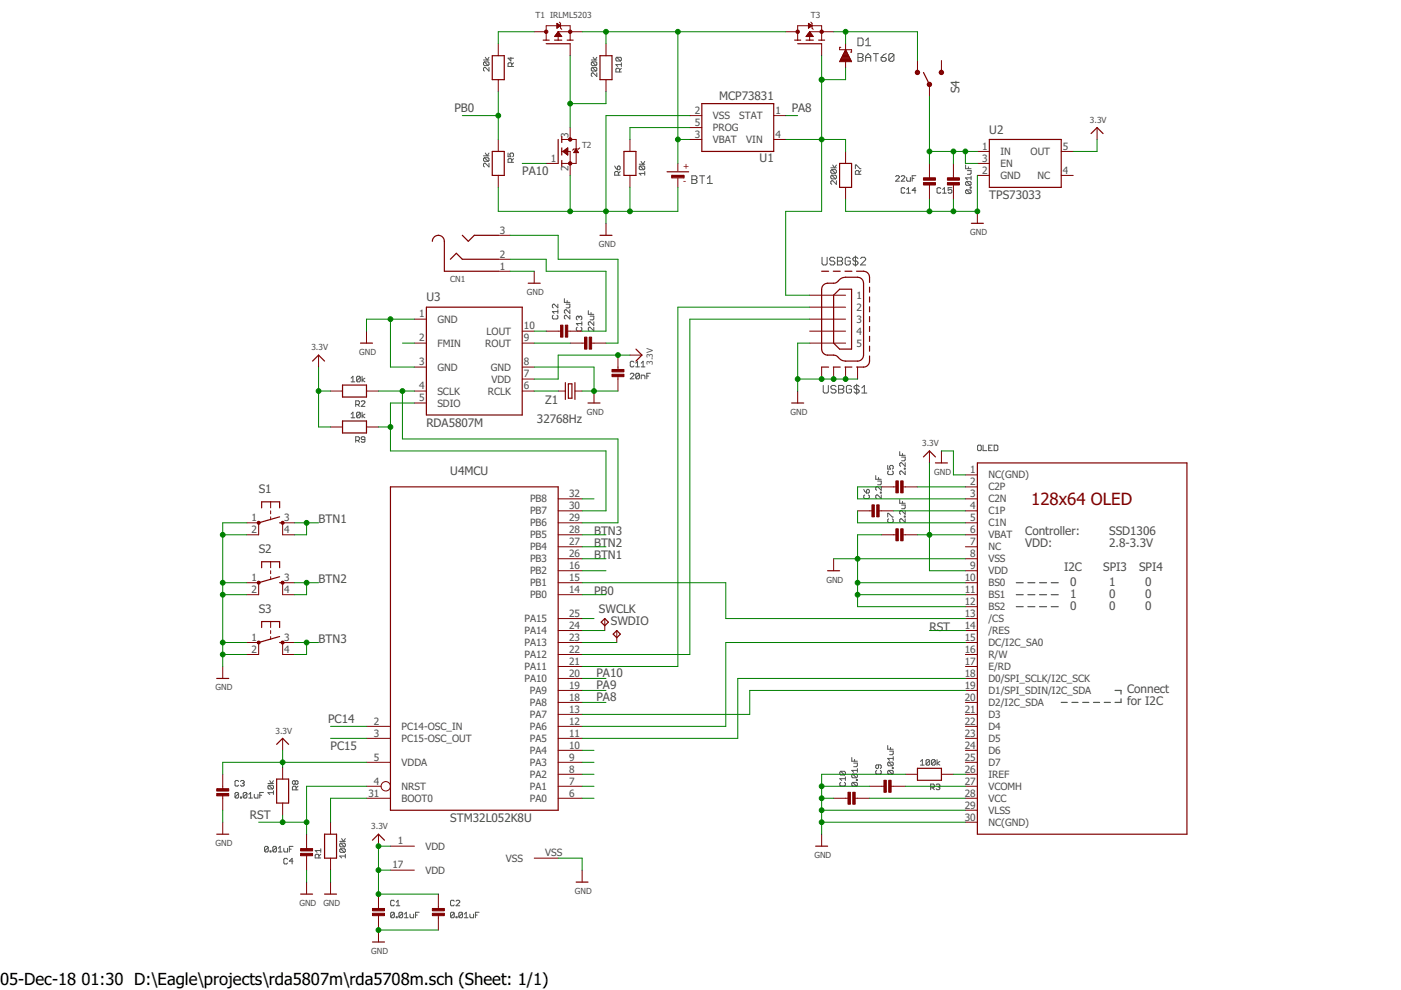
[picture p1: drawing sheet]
<svg xmlns="http://www.w3.org/2000/svg" width="297mm" height="210mm" viewBox="0 0 297 210" stroke-linecap="round" stroke-linejoin="round" font-family="sans-serif">
<g fill="none" stroke="#505050" stroke-width=".25">
<path d="M215.5 123.5h1.4M215.5 126.1h1.4M215.5 128.6h1.4M217.9 123.5h1.5M217.9 126.1h1.5M217.9 128.6h1.5M220.4 123.5h1.5M220.4 126.1h1.5M220.4 128.6h1.5M222.9 123.5h1.5M222.9 126.1h1.5M222.9 128.6h1.5"/>
<path d="M225 148.9h1.3M227.3 148.9h1.3M229.6 148.9h1.2M231.8 148.9h1.3M234.1 148.9h1.3M236.4 146.4h1.3v.8M237.7 148.2v.7h-1.3"/>
</g>
<g fill="none" stroke="#505050" stroke-width=".21">
<path d="M102.5 12.7h1.2M102.7 13.1h.8l.2 .2v.4l-.2 .2M102.7 13.1l-.2 .2v.4l.2 .2h.8M102.7 13.1l.8 .8M102.9 12.1l.4 .6 .4-.6M103.7 14.3v.8l-.8-.8-.4 .2v.4l.2 .2M108.3 12.1v.8l-.6-.6h1.2M108.5 14.1v-.6l-.2-.2h-.4l-.2 .2v.6h1.2M108.9 13.3l-.4 .4M125.4 12.7h1.1M125.6 14.3h.7l.2 .2v.4l-.2 .2M125.6 13.1l-.2 .2v.4l.2 .2h.7"/>
<path d="M125.6 13.1h.7l.2 .2v.4l-.2 .2M125.6 14.3l-.2 .2v.4l.2 .2h.7M125.6 14.3l.7 .8M125.6 13.1l.7 .8M125.8 12.1l.4 .6 .3-.6M126.5 15.5v.7l-.7-.7-.4 .1v.4l.2 .2M130.8 12.1l-.2 .2v.4l.2 .2h.8M130.8 12.1h.8l.1 .2v.4l-.1 .2M130.8 12.1l.8 .8M131.4 15.3v-.6l-.3-.2h-.3l-.2 .2v.6h1.1M131.7 14.5l-.3 .4M131.7 13.7h-1.1l.4 .4"/>
<path d="M131.7 13.3v.8M181.9 8.1h.8l.3 .2v1.1l-.3 .3h-.8zM181.9 11.4h.8l.3 .2v.3l-.3 .3 .3 .2v.3l-.3 .3h-.8zM181.9 12.2h.8M183.5 12.2h1.1M183.5 13v-1.1l.6-.5 .5 .5v1.1M183.5 9.7h1.1M183.5 8.6l.6-.5v1.6M185.2 11.4h1M185.7 11.4v1.6M186.8 12.2h.8l.3 .2v.3l-.3 .3h-.5l-.3-.3zM187.9 11.4l-.6 .2-.5 .6"/>
<path d="M189.5 11.6l-.2-.2h-.6l-.3 .2v1.1M189.5 11.6v1.1l-.2 .3h-.6l-.3-.3M189.5 11.6l-1.1 1.1M102.5 33h1.2M102.7 33.4h.8l.2 .2v.4l-.2 .2M102.7 33.4l-.2 .2v.4l.2 .2h.8M102.7 33.4l.8 .8M102.9 32.4l.4 .6 .4-.6M103.7 34.6v.8l-.8-.8-.4 .2v.4l.2 .2M107.7 32.4v.8h.6l-.2-.3 .2-.5h.4l.2 .3v.3l-.2 .2M108.5 34.4v-.6l-.2-.2h-.4l-.2 .2v.6h1.2M108.9 33.6l-.4 .4"/>
<path d="M130.3 35.2l.6 .8M130.9 35.4l.4-.2 .2 .2v.4l-.2 .2h-.4zM131.1 37.1v-.5l-.2-.2h-.4l-.2 .2v.5h1.2M131.5 36.4l-.4 .4M135.5 34.8h1.2M135.7 35.2h.8l.2 .2v.4l-.2 .2M135.7 35.2l-.2 .2v.4l.2 .2h.8M135.7 35.2l.8 .8M135.9 34.2l.4 .6 .4-.6M136.7 36.8h-1.2l.4 .3M136.7 36.4v.7M146.7 37.3h.8l.3 .2v.3l-.3 .3 .3 .3v.2l-.3 .3h-.8z"/>
<path d="M146.7 38.1h.8M148.3 37.3h1.1M148.9 37.3v1.6M150 38.9h1M150 37.8l.5-.5v1.6M176.1 35.6h1.2M176.4 36h.7l.2 .2v.4l-.2 .1M176.4 37.1h.7l.2 .2v.4l-.2 .2M176.4 36l-.3 .2v.4l.3 .1h.7M176.4 37.1l-.3 .2v.4l.3 .2h.7M176.4 37.1l.7 .8M176.4 36l.7 .7"/>
<path d="M176.6 35l.3 .6 .4-.6M177.3 38.3v.8l-.7-.8-.5 .2v.4l.3 .2M181.4 35.8v-.8h.2l.7 .8h.2M182.1 37v-.6l-.2-.2h-.3l-.2 .2v.6h1.1M182.5 36.2l-.4 .4M189.9 37.4l.2-.1h.4l.2 .1v.2l-.8 .8h.8M191.1 37.4l.2-.1h.3l.2 .1v.2l-.7 .8h.7M191.8 40l-.2-.2h-.3l-.2 .2v.8l.2 .2h.3l.2-.2M192.2 37.6v.6l.2 .2h.6v-.8M193.4 37.8h.4M194.2 37.3h-.8v1.1M199.5 40l-.2-.2h-.4l-.2 .2v.8l.2 .2h.4l.2-.2"/>
<path d="M201.8 39.8h-.8v.6l.4-.2 .4 .2v.4l-.2 .2h-.4l-.2-.2M204.7 35v.8h1.2M204.9 38.5l-.2 .2v.4l.2 .2h.8M204.9 38.5h.8l.2 .2v.4l-.2 .2M204.9 38.5l.8 .8M205.1 36.2h.8v.5l-.2 .3h-.6M205.3 35.4v.4M205.7 39.7h.2v.2h-.2zM205.9 37.3v.8M205.9 37.7h-1.2l.4 .4M174.3 54.5v1.4l.2 .3h.6l.3-.3v-1.4M177 54.8l-.3-.3h-.5l-.3 .3v.3l.3 .3h.5l.3 .2v.3l-.3 .3h-.5l-.3-.3"/>
<path d="M177.5 54.5h.9l.2 .3v.3l-.2 .3 .2 .2v.3l-.2 .3h-.9zM177.5 55.4h.9M180.3 54.8l-.3-.3h-.5l-.3 .3v1.1l.3 .3h.5l.3-.3v-.5h-.6M181.4 54.3v2.1M181.9 54.8l-.3-.3h-.5l-.3 .3v.3l.3 .3h.5l.3 .2v.3l-.3 .3h-.5l-.3-.3M182.5 54.8l.2-.3h.6l.2 .3v.3l-1 1.1h1M192.2 41h.8M192.2 40.2l.4-.4v1.2M194.2 40.4h-.8l.6-.6v1.2M199.9 41h.7M199.9 40.2l.3-.4v1.2M204.9 40.3l-.2 .1v.5l.2 .1h.8"/>
<path d="M204.9 40.3h.8l.2 .1v.5l-.2 .1M204.9 40.3l.8 .7M76.4 80v.8l-.2 .2h-.4l-.2-.2M76.4 80l-.2-.2h-.4l-.2 .2v.8M76.4 80l-.8 .8M76.8 79.8v1.2M117.3 66.8l-.2 .2v.4l.2 .2h.8l.2-.2v-.4l-.2-.2M118.3 64.5v.8l-.8-.8-.4 .2v.4l.2 .2M118.3 65.7v.7M118.3 66.1h-1.2l.4 .3M119.7 63.3v.8h1.1M120 64.5h.8v.6l-.2 .2h-.6"/>
<path d="M120.2 63.7v.4M120.8 65.7v.7l-.8-.7-.3 .2v.4l.1 .1M120.8 66.8v.8l-.8-.8-.3 .2v.4l.1 .2M122.4 69.4l-.2 .2v.4l.2 .2h.8l.2-.2v-.4l-.2-.2M122.8 67.2l-.2-.2-.4 .2v.4l.2 .2M122.8 67.2l.2-.2 .4 .2v.4l-.2 .2M122.8 67.2v.2M123.4 68.2v.8M123.4 68.6h-1.2l.4 .4M124.7 65.9v.8h1.2M125.1 67h.8v.6l-.2 .2h-.6M125.3 66.3v.4"/>
<path d="M125.9 68.2v.8l-.8-.8-.4 .2v.4l.2 .2M125.9 69.4v.8l-.8-.8-.4 .2v.4l.2 .2M133.6 79.4l.2-.3h.4l.2 .3v.1l-.8 .8h.8M134.4 76.8l-.2-.2h-.4l-.2 .2v.8l.2 .2h.4l.2-.2M134.8 77.8h.8M134.8 77l.4-.4v1.2M135.6 79.4v.7l-.2 .2h-.4l-.2-.2M135.6 79.4l-.2-.3h-.4l-.2 .3v.7M135.6 79.4l-.8 .7M136 77.8h.7M136 77l.4-.4v1.2M137.1 79.7h.4"/>
<path d="M137.9 79.1h-.8v1.2M74.4 80.2l.4-.4v1.2M74.4 87.8l.4-.4v1.2M74.4 81h.8M74.4 88.6h.8M75.4 85.8h.6l.2-.2v-.4l-.2-.2h-.6v1.2M75.4 93.4h.6l.2-.2v-.4l-.2-.2h-.6v1.2M75.8 85.8l.4 .4M75.8 93.4l.4 .4M76.4 87.6l-.2-.2h-.4l-.2 .2v.8M76.4 87.6v.8l-.2 .2h-.4l-.2-.2M76.4 87.6l-.8 .8"/>
<path d="M76.6 85.2l.2-.2h.4l.2 .2v.2l-.8 .8h.8M76.8 87.4v1.2M77.4 93.2h-.6l-.2-.2 .2-.4h.4l.2 .2v.8l-.2 .2h-.4l-.2-.2M77.4 80.2l-.6 .4 .6 .4M77.4 87.8l-.6 .4 .6 .4M136 80.3v-.8h.5l.2 .2v.6M174.5 81.7v1.4l.3 .2h.5l.3-.2v-1.4M177.2 82l-.2-.3h-.6l-.2 .3v.3l.2 .2h.6l.2 .3v.3l-.2 .2h-.6l-.2-.2M177.8 81.7h.8l.3 .3v.3l-.3 .2 .3 .3v.3l-.3 .2h-.8zM177.8 82.5h.8M180.5 82l-.2-.3h-.6l-.2 .3v1.1l.2 .2h.6l.2-.2v-.6h-.5M181.6 81.4v2.2"/>
<path d="M182.2 82l-.3-.3h-.5l-.3 .3v.3l.3 .2h.5l.3 .3v.3l-.3 .2h-.5l-.3-.2M182.7 83.3h1.1M182.7 82.3l.6-.6v1.6M188.2 98.7v.8h.6l-.2-.4 .2-.4h.4l.2 .2v.4l-.2 .2M188.4 99.9l-.2 .2v.3l.2 .2h.8l.2-.2v-.3l-.2-.2M190.8 95.8v.7h1.1M191.2 96.9h.7v.6l-.2 .2h-.5M191.3 96.2v.3M191.7 99.3h.2v.2h-.2zM191.9 99.9v.7l-.7-.7-.4 .2v.3l.1 .2M191.9 98.1v.8l-.7-.8-.4 .2v.4l.1 .2M207.3 94.6l.2-.2h.4l.1 .2v.8l-.1 .1h-.4l-.2-.1z"/>
<path d="M208.4 94.4v1.1h.8M209.6 95h.4M210.4 94.4h-.8v1.1h.8M210.8 94.4h.5l.3 .2v.8l-.3 .1h-.5zM183.1 103.8l.6 .7M183.3 104.9l-.2 .2v.4l.2 .2h.8l.2-.2v-.4l-.2-.2M183.7 103.9l.4-.1 .2 .1v.5l-.2 .1h-.4zM185.7 100.8v.8h1.1M186.1 102h.7v.6l-.2 .2h-.5M186.3 101.2v.4M186.6 104.4h.2v.1h-.2zM186.8 104.9v.8l-.7-.8-.4 .2v.4l.2 .2"/>
<path d="M186.8 103.2v.7l-.7-.7-.4 .2v.4l.2 .1M188.2 109.6v-.8h.2l.8 .8h.2M188.4 110l-.2 .2v.4l.2 .2h.8l.2-.2v-.4l-.2-.2M190.8 105.9v.8h1.1M191.2 107.1h.7v.6l-.2 .2h-.5M191.3 106.3v.4M191.7 109.4h.2v.2h-.2zM191.9 108.3v.7l-.7-.7-.4 .2v.3l.1 .2M191.9 110v.8l-.7-.8-.4 .2v.4l.1 .2M188.2 158.1v.8h1.2M188.6 159.3h.8v.5l-.2 .2h-.6M188.8 158.5v.4"/>
<path d="M50.6 165.7l-.2-.2h-.4l-.2 .2v.8l.2 .2h.4l.2-.2M50.6 168.2l-.2-.2h-.4l-.2 .2v.8M50.6 168.2v.8l-.2 .2h-.4l-.2-.2M50.6 168.2l-.8 .8M51 169h.2v.2h-.2zM51 165.7l.2-.2h.4l.2 .2-.2 .4M51.4 166.1h.2M51.6 166.1l.2 .2-.2 .4h-.4l-.2-.2M52.3 168.2l-.1-.2h-.4l-.2 .2v.8M52.3 168.2v.8l-.1 .2h-.4l-.2-.2M52.3 168.2l-.7 .8M52.7 169.2h.8"/>
<path d="M52.7 168.4l.4-.4v1.2M53.9 168.4v.6l.2 .2h.6v-.8M55.1 168.6h.4M55.9 168h-.8v1.2M56.8 166.1h1.2M56.9 179.7l-.2-.2h-.4l-.2 .2v.7M56.9 179.7v.7l-.2 .2h-.4l-.2-.2M56.9 179.7l-.8 .7M57 166.5l.8 .8M57 166.5h.8l.2 .2v.4l-.2 .2M57 166.5l-.2 .2v.4l.2 .2h.8M57.2 165.5l.4 .6 .4-.6"/>
<path d="M58 168.1h-1.2l.4 .3M58 167.7v.7M58.6 179.7l-.2-.2h-.4l-.2 .2v.7M58.6 179.7v.7l-.2 .2h-.4l-.2-.2M58.6 179.7l-.8 .7M59 179.9l.4-.4v1.1M60.2 179.9v.5l.2 .2h.6v-.7M62.1 179.5h-.8v1.1M62.6 165.7l-.2-.2-.4 .2v.4l.2 .2 .4-.2M62.6 165.7l.2-.2 .4 .2v.4l-.2 .2-.4-.2M62.6 165.7v.4M62.8 167.5v-.6l-.2-.2h-.4l-.2 .2v.6h1.2"/>
<path d="M63.2 166.7l-.4 .4M68 180v.7M72 178.4h1.2M72.2 178.8h.8l.2 .2v.4l-.2 .2M72.2 180h.8l.2 .1v.4l-.2 .2M72.2 180l-.2 .1v.4l.2 .2h.8M72.2 178.8l-.2 .2v.4l.2 .2h.8M72.2 180l.8 .7M72.2 178.8l.8 .8M72.4 177.8l.4 .6 .4-.6M178.3 165.9l-.2 .2v.4l.2 .2h.7l.2-.2v-.4l-.2-.2M178.3 163.5l-.2 .2v.4l.2 .2h.7"/>
<path d="M178.3 163.5h.7l.2 .2v.4l-.2 .2M178.3 163.5l.7 .8M179.2 164.7v.8M179.2 165.1h-1.1l.4 .4M180.6 160.6v.8h1.2M180.8 164.1h.8l.2 .2v.4l-.2 .2M180.8 165.9l-.2 .2v.4l.2 .2h.8M180.8 164.1l-.2 .2v.4l.2 .2h.8M180.8 165.9h.8l.2 .2v.4l-.2 .2M180.8 165.9l.8 .8M180.8 164.1l.8 .8M181 161.8h.8v.6l-.2 .2h-.6"/>
<path d="M181.2 161v.4M181.6 165.3h.2v.2h-.2zM181.8 163.3h-1.2l.4 .4M181.8 163v.7M185.9 163.3l-.2 .2v.4l.2 .2h.7l.2-.2v-.4l-.2-.2M186.3 162.2v.6l-.2 .2-.4-.2v-.4l.2-.2h.7l.2 .2v.4l-.2 .2M188.4 163.3l-.2 .2v.4l.2 .2h.8M188.4 161.6l-.2 .2v.4l.2 .2h.8M188.4 163.3h.8l.2 .2v.4l-.2 .2M188.4 161.6h.8l.2 .2v.4l-.2 .2M188.4 163.3l.8 .8M188.4 161.6l.8 .8"/>
<path d="M189.2 162.8h.2v.2h-.2zM189.4 160.4v.8M189.4 160.8h-1.2l.4 .4M195.2 161.4l.4-.3v1.1M195.2 162.2h.7M197.1 161.2v.8l-.2 .2h-.4l-.2-.2M197.1 161.2l-.2-.1h-.4l-.2 .1v.8M197.1 161.2l-.8 .8M197.3 167h.6l.2-.2v-.3l-.2-.3h-.6v1.2M197.7 167l.4 .4M198.3 161.2v.8l-.2 .2h-.4l-.2-.2M198.3 161.2l-.2-.1h-.4l-.2 .1v.8"/>
<path d="M198.3 161.2l-.8 .8M198.5 166.5l.2-.3h.4l.2 .3-.2 .3M198.7 161.1v1.1M198.9 166.8h.2M199.1 166.8l.2 .2-.2 .4h-.4l-.2-.2M199.3 161.4l-.6 .4 .6 .4M57.3 180.4h.1v.2h-.1zM59 180.6h.8M61 182.2l-.2-.2h-.4l-.2 .2v.8l.2 .2h.4l.2-.2M61.3 180h.4M62.1 182.6h-.8l.6-.6v1.2M67.6 181.9v-.6l-.2-.2h-.4l-.2 .2v.6h1.2"/>
<path d="M68 181.1l-.4 .4M68 180.3h-1.2l.4 .4M73.2 181.5h-1.2l.4 .4M73.2 181.1v.8M83.6 191.1l-.2-.2h-.4l-.2 .2v.8l.2 .1h.4l.2-.1M83.6 193.6l-.2-.2h-.4l-.2 .2v.8M83.6 193.6v.8l-.2 .2h-.4l-.2-.2M83.6 193.6l-.8 .8M84 194.4h.2v.2h-.2zM84 192h.8M84 191.3l.4-.4v1.1M85.4 193.6l-.2-.2h-.4l-.2 .2v.8"/>
<path d="M85.4 193.6v.8l-.2 .2h-.4l-.2-.2M85.4 193.6l-.8 .8M85.7 194.6h.8M85.7 193.8l.4-.4v1.2M86.9 193.8v.6l.2 .2h.6v-.8M88.1 194h.4M88.9 193.4h-.8v1.2M96.3 193.6l-.2-.2h-.4l-.2 .2v.8M96.3 193.6v.8l-.2 .2h-.4l-.2-.2M96.3 191.1l-.2-.2h-.4l-.2 .2v.8l.2 .1h.4l.2-.1M96.3 193.6l-.8 .8M96.7 194.4h.2v.2h-.2z"/>
<path d="M96.7 191.1l.2-.2h.4l.2 .2v.2l-.8 .7h.8M98.1 193.6l-.2-.2h-.4l-.2 .2v.8M98.1 193.6v.8l-.2 .2h-.4l-.2-.2M98.1 193.6l-.8 .8M98.4 194.6h.8M98.4 193.8l.4-.4v1.2M99.6 193.8v.6l.2 .2h.6v-.8M100.8 194h.4M101.6 193.4h-.8v1.2"/>
</g>
<g fill="none" stroke="#800000" stroke-width=".21">
<path d="M105.6 9.3v2.5M105.6 16.9v2.5M113.3 6.7h2.5M115.8 8.5v-3h5.1v3M117.6 7.6h1.4M117.7 7.5h1.2M117.8 7.4h1.1M117.9 7.3h.8M118 7.2h.7M118.1 6h.1M118.1 5.8h.2M118.1 5.7h.3"/>
<path d="M118.1 5.6h.5M118.1 5.4h.6M118.1 5.2h.4M118.1 5.1h.2M118.1 5h.1M118.1 7h.5M118.1 5l.8 .5-.8 .5zM118.2 6.9h.3M118.3 6.8h.1M118.3 6.7h5.1M118.3 6.7l.8 1h-1.5zM118.3 6.7v1.8"/>
<path d="M118.6 4.7l.3 .3v1l.2 .2M120.9 9.3v2.5M128.5 9.3v2.5M128.5 16.9v2.5M166.6 6.7h2.5M169.1 8.5v-3h5.1v3M171 7.6h1.4M171.1 7.5h1.2M171.2 7.4h1M171.2 7.3h.9M171.3 7.2h.7M171.4 5l.8 .5-.8 .5z"/>
<path d="M171.4 6h.1M171.4 5.8h.2M171.4 5.7h.4M171.4 5.6h.6M171.4 5.4h.6M171.4 5.2h.4M171.4 5.1h.3M171.4 5h.1M171.4 7h.5M171.5 6.9h.3M171.6 6.8h.1M171.7 6.7v1.8"/>
<path d="M171.7 6.7h5M171.7 6.7l.7 1h-1.5zM171.9 4.7l.3 .3v1l.2 .2M174.2 9.3v2.5M178.1 13h2.4M178.1 12.8h2.3M178.2 12.7h2.2M178.2 12.6h2.1M178.3 10h-.3v.5h2.6v.5h-.3M178.3 12.5h2M178.4 12.4h1.8M178.4 12.2h1.7"/>
<path d="M178.5 12.1h1.6M178.6 12h1.4M178.6 11.9h1.4M178.7 11.7h1.2M178.7 11.6h1.1M178.8 11.5h1M178.9 11.4h.8M178.9 11.3h.7M179 11.2h.6M179 11h.5M179.1 10.9h.4M179.2 10.8h.2"/>
<path d="M179.2 10.7h.1M179.3 9.3v1.2M179.3 13.1v1.3M179.3 10.5l1.3 2.6h-2.6zM194.5 12.8v2.6M197.1 17.9v2.5M199.6 12.8v2.6M105.6 29.6v2.5M105.6 37.2v2.5M115.8 34.6h2.5M119.1 32.1h1.8v5.1M119.1 29.6h3.1v5h-3.1"/>
<path d="M119.4 32.1l1-.8v1.6zM119.5 32h.9M119.5 32.3h.9M119.7 31.9h.7M119.7 32.4h.7M119.8 31.8h.6M119.8 32.5h.6M120 31.6h.4M120 32.6h.4M120.1 31.5h.3M120.2 32.7h.2M120.3 31.4h.1"/>
<path d="M120.3 32.9h.1M120.9 27.1v2.5M121.7 32.3h.9M121.8 32.1h.7M121.9 32h.5M122 31.9h.3M122 31.8h.3M122.1 31.6h.1M122.2 31.6l.5 .8h-1.1zM122.9 31.3l-.2 .3h-1.1l-.2 .3M133.6 29.6v2.5M133.6 37.2v2.5"/>
<path d="M143.7 34.6v1.7M143.7 37.8v1.9M146.3 29.6h2.5M146.3 24.5h2.5M146.3 27.1h2.5M164 29.6h2.6M164 24.5h2.6M179.3 32.1v2.5M179.3 39.7v2.6M197.1 34.6v3.4M197.1 39v3.3M202.1 34.6v3.4"/>
<path d="M202.1 39v3.3M207.2 32.1h2.6M207.2 37.2h2.6M207.2 34.6h2.6M225 32.1h2.5M225 37.2h2.5M232.6 27.1v2.5M105.6 57.5h2.6M105.6 55h2.6M105.6 49.9h2.6M113.3 57.5v2.5M128.5 47.3v2.6"/>
<path d="M207.2 44.8v2.5M67.5 75.3v2.5M77.7 70.2v2.5M87.9 72.7h2.5M87.9 77.8h2.5M87.9 67.7h2.5M110.7 72.7h2.6M110.7 77.8h2.6M110.7 70.2h2.6M115.8 70.2h3.3M120.1 70.2h3.3M120.9 72.7h3.3"/>
<path d="M125.2 72.7h3.3M131 75.3v3.3M131 79.6v3.3M133.6 75.3h2.5M171.7 72.7h7.6M171.7 67.7h7.6M171.7 70.2h7.6M171.7 62.6h7.6M171.7 65.1h7.6M174.2 77.8v2.6M176.7 77.8v2.6M179.3 77.8v2.6"/>
<path d="M181.8 77.8v2.6M70.1 82.9h2.5M70.1 90.5h2.5M77.7 82.9h2.5M77.7 90.5h2.5M87.9 82.9h2.5M87.9 85.4h2.5M110.7 82.9h2.6M110.7 80.4h2.6M118.3 82.9h1.6M121.9 82.9h1.5M125.9 82.9v2.5"/>
<path d="M169.1 82.9v2.5M197.1 95.6v2.5M199.6 95.6v2.5M52.3 110.8h2.5v2.6h-2.5M57.4 106.4v1.3M57.4 108.3v.6M57.4 109.6v.6M57.4 119.1v1.3M62.5 110.8h-2.6v2.6h2.6M118.3 118.5h5.1M118.3 115.9h5.1M118.3 113.4h5.1"/>
<path d="M118.3 110.8h5.1M118.3 108.3h5.1M118.3 105.8h5.1M176.7 118.5v2.5M181.8 108.3h3.3M186.1 108.3h3.3M186.9 113.4h3.3M186.9 103.2h3.3M191.2 113.4h3.3M191.2 103.2h3.3M204.7 118.5h2.5M204.7 115.9h2.5"/>
<path d="M204.7 113.4h2.5M204.7 110.8h2.5M204.7 108.3h2.5M204.7 105.8h2.5M204.7 100.7h2.5M204.7 103.2h2.5M52.3 136.2h2.5v2.6h-2.5M52.3 123.5h2.5v2.6h-2.5M57.4 121v.6M57.4 122.3v.6M57.4 131.8v1.3M57.4 133.7v.6"/>
<path d="M57.4 135v.6M62.5 136.2h-2.6v2.6h2.6M62.5 123.5h-2.6v2.6h2.6M118.3 136.2h5.1M118.3 133.7h5.1M118.3 126.1h5.1M118.3 131.1h5.1M118.3 123.5h5.1M118.3 121h5.1M118.3 138.8h5.1M128.2 131.1v2.6M130.8 133.7v2.5"/>
<path d="M204.7 136.2h2.5M204.7 133.7h2.5M204.7 126.1h2.5M204.7 131.1h2.5M204.7 123.5h2.5M204.7 121h2.5M204.7 138.8h2.5M204.7 128.6h2.5M47.2 141.3v2.5M59.9 156.5v2.6M77.7 156.5h5.1M77.7 154h5.1"/>
<path d="M118.3 159.1h5.1M118.3 156.5h5.1M118.3 154h5.1M118.3 151.5h5.1M118.3 146.4h5.1M118.3 143.8h5.1M118.3 148.9h5.1M118.3 141.3h5.1M204.7 159.1h2.5M204.7 156.5h2.5M204.7 154h2.5M204.7 151.5h2.5"/>
<path d="M204.7 146.4h2.5M204.7 143.8h2.5M204.7 148.9h2.5M204.7 141.3h2.5M47.2 164.2v3.3M47.2 168.5v3.3M47.2 174.3v2.6M59.9 162.6v2.6M59.9 170.3v2.5M65 176.9v3.3M70.1 174.3v2.6M77.7 169.2h5.1"/>
<path d="M77.7 166.7h3.1M77.7 161.6h5.1M80.2 176.9v2.5M82.8 179.4h5.1M118.3 169.2h5.1M118.3 166.7h5.1M118.3 164.2h5.1M118.3 161.6h5.1M174.2 176.9v2.5M176.7 169.2h3.3M181.1 169.2h3.3M184.4 166.7h3.3"/>
<path d="M188.7 166.7h3.3M192 164.2h2.5M199.6 164.2h2.5M204.7 169.2h2.5M204.7 166.7h2.5M204.7 164.2h2.5M204.7 161.6h2.5M204.7 171.8h2.5M204.7 174.3h2.5M65 181.2v3.3M65 187v2.6M70.1 181.9v2.6"/>
<path d="M70.1 187v2.6M80.2 189.6v3.3M80.2 193.9v5.8M82.8 184.5h5.1M92.9 189.6v3.3M92.9 193.9v3.3M113.3 181.9h5M123.4 184.5v2.5"/>
<circle cx="81.8" cy="166.7" r=".99"/>
</g>
<g fill="none" stroke="#800000" stroke-width=".25">
<path d="M104.4 11.8h2.5v5.1h-2.5zM115.2 8.5h1.2M115.8 9.3h5.1M117.6 8.5h1.5M120.2 8.5h1.3M127.2 11.8h2.6v5.1h-2.6zM168.5 8.5h1.3M169.1 9.3h5.1M170.9 8.5h1.5M173.6 8.5h1.2M195.8 15.4l1.3 2.5M104.4 32.1h2.5v5.1h-2.5z"/>
<path d="M118.3 29.6v5M119.1 28.9v1.3M119.1 31.3v1.6M119.1 34v1.3M132.3 32.1h2.5v5.1h-2.5zM141.4 36.4h4.6M142.5 37.2h2.5v.5h-2.5zM142.5 37.4h2.5M148.8 22h15.2v10.1h-15.2zM178 34.6h2.6v5.1h-2.6zM209.8 29.6h15.2v10.1h-15.2zM231.3 28.3l1.3-1.2 1.3 1.2"/>
<path d="M91.7 51.2a1.27 1.27 0 0 1 1.2-1.3 1.27 1.27 0 0 1 1.3 1.3v6.3h11.4M95.5 55l1.3-1.3 1.2 1.3h7.6M98 49.9l1.3 1.3 1.3-1.3h5M127.2 49.9h2.6M174.2 57.5h1.5M176.7 57.5h1.4M179.2 57.5h1.4M181.6 57.5l1.8 .1 .7 .4a2.45 2.45 0 0 1 .3 1.9M206 47.3h2.5M66.3 76.6l1.2-1.3 1.3 1.3M76.4 72.7h2.6M90.4 65.1h20.3v22.9h-20.3z"/>
<path d="M112 60h2.5M134.8 74l1.3 1.3-1.3 1.3M174.2 77.8h1.5M174.5 60.5l.2-.2a2.64 2.64 0 0 1 2-.3l.6-.1 1.3-1 .7-.1 3.1 .1 .6 .6 .1 .5v15.3l-.1 .5-.4 .5-.5 .2-2.8 .1-1-.3-.8-.7a2.48 2.48 0 0 0-2-.3l-.8-.3-.4-.4-.1-.6v-12.7zM176.7 77.8h1.4M178 61.3h2.6v12.7h-2.6l-1.3-1.3v-10.1zM179.2 77.8h1.4M184.4 75.5a2.14 2.14 0 0 1-.5 2.1l-.5 .2h-1.8M184.4 60.9v1.1M184.4 62.9v1.2M184.4 65v1.1M184.4 67.1v1.1"/>
<path d="M184.4 69.2v1.1M184.4 71.3v1.1M184.4 73.4v1.1M72.6 81.6h5.1v2.6h-5.1zM72.6 89.3h5.1v2.5h-5.1zM119.9 81.1v3.6M120.5 81.4h.8v3h-.8zM121.9 81.1v3.6M124.7 85.4h2.5M167.9 85.4h2.5M195.8 96.9l1.3-1.3 1.2 1.3M198.3 98.1h2.6"/>
<path d="M207.2 98.1h44.5v78.8h-44.5zM55.5 107.7v-1.3h3.8v1.3M59.3 110.8h.6M59.3 109.6l-4.5 1.2M82.8 103.2h35.5v68.6h-35.5zM55.5 120.4v-1.3h3.8v1.3M55.5 133.1v-1.3h3.8v1.3M59.3 123.5h.6M59.3 122.3l-4.5 1.2M59.3 136.2h.6M59.3 135l-4.5 1.2M127.5 131.9l.7-.8 .8 .8-.8 .8z"/>
<path d="M130.8 133.7l.7 .8-.7 .7-.8-.7zM175.5 121h2.5M46 143.8h2.5M58.7 157.8l1.2-1.3 1.3 1.3M46 176.9h2.5M58.7 165.2h2.5v5.1h-2.5zM68.8 176.9h2.6v5h-2.6zM79 178.1l1.2-1.2 1.3 1.2M172.9 179.4h2.6M194.5 162.9h5.1v2.5h-5.1zM63.7 189.6h2.6M68.8 189.6h2.6"/>
<path d="M79 199.7h2.5M122.2 187h2.5"/>
</g>
<g fill="#800000" stroke="#800000" stroke-width=".21">
<path d="M79 193.6h2.5v.5h-2.5z"/>
<path d="M79 192.6h2.5v.5h-2.5z"/>
<path d="M91.7 193.6h2.5v.5h-2.5z"/>
<path d="M91.7 192.6h2.5v.5h-2.5z"/>
<path d="M46 168.2h2.5v.5h-2.5z"/>
<path d="M46 167.2h2.5v.5h-2.5z"/>
<path d="M63.7 180.9h2.6v.5h-2.6z"/>
<path d="M63.7 179.9h2.6v.5h-2.6z"/>
<path d="M191 102h.5v2.5h-.5z"/>
<path d="M189.9 102h.6v2.5h-.6z"/>
<path d="M185.9 107h.5v2.6h-.5z"/>
<path d="M184.9 107h.5v2.6h-.5z"/>
<path d="M191 112.1h.5v2.6h-.5z"/>
<path d="M189.9 112.1h.6v2.6h-.6z"/>
<path d="M188.4 165.4h.5v2.6h-.5z"/>
<path d="M187.4 165.4h.5v2.6h-.5z"/>
<path d="M180.8 168h.5v2.5h-.5z"/>
<path d="M179.8 168h.5v2.5h-.5z"/>
<path d="M129.8 79.4h2.5v.5h-2.5z"/>
<path d="M129.8 78.3h2.5v.5h-2.5z"/>
<path d="M119.9 68.9h.5v2.6h-.5z"/>
<path d="M118.9 68.9h.5v2.6h-.5z"/>
<path d="M124.9 71.5h.5v2.5h-.5z"/>
<path d="M123.9 71.5h.5v2.5h-.5z"/>
<path d="M195.8 37.7h2.5v.5h-2.5z"/>
<path d="M195.8 38.7h2.5v.5h-2.5z"/>
<path d="M200.9 37.7h2.5v.5h-2.5z"/>
<path d="M200.9 38.7h2.5v.5h-2.5z"/>
</g>
<g fill="#800000" stroke="#800000" stroke-width=".21">
<path d="M194.2 15a.46 .46 0 0 1 .7 .2 .46 .46 0 0 1-.3 .6 .46 .46 0 0 1-.5-.4h.2a.26 .26 0 0 1 .3-.3 .26 .26 0 0 1 .1 .5 .26 .26 0 0 1-.4-.1l-.2-.1z" fill-rule="evenodd"/>
<path d="M199.3 15a.46 .46 0 0 1 .7 .2 .46 .46 0 0 1-.3 .6 .46 .46 0 0 1-.6-.4h.2a.26 .26 0 0 1 .4-.3 .26 .26 0 0 1 .1 .5 .26 .26 0 0 1-.4-.1l-.3-.1z" fill-rule="evenodd"/>
<path d="M196.8 17.5a.46 .46 0 0 1 .7 .2 .46 .46 0 0 1-.3 .6 .46 .46 0 0 1-.6-.4h.2a.26 .26 0 0 1 .4-.2 .26 .26 0 0 1 .1 .4 .26 .26 0 0 1-.5-.1l-.2-.1z" fill-rule="evenodd"/>
<circle cx="174.2" cy="6.7" r=".36"/>
<circle cx="169.1" cy="6.7" r=".36"/>
<circle cx="54.9" cy="110.8" r=".33"/>
<circle cx="59.9" cy="110.8" r=".33"/>
<circle cx="54.9" cy="123.5" r=".33"/>
<circle cx="59.9" cy="123.5" r=".33"/>
<circle cx="54.8" cy="136.2" r=".32"/>
<circle cx="59.9" cy="136.2" r=".32"/>
<circle cx="120.9" cy="6.7" r=".36"/>
<circle cx="115.8" cy="6.7" r=".36"/>
<circle cx="120.9" cy="34.6" r=".36"/>
<circle cx="120.9" cy="29.6" r=".36"/>
</g>
<g fill="none" stroke="#008000" stroke-width=".21">
<path d="M105.6 19.4v10.2M113.3 6.7h-7.7v2.6M120.9 11.8v15.3M123.4 6.7h43.2M128.5 6.7v2.6M128.5 19.4v2.6h-7.6M143.7 6.7v27.9M174.2 11.8v33h-7.6v17.8h5.1M176.7 6.7h17.8v6.1M179.3 6.7v2.6M179.3 14.4v2.5h-5.1M98 24.5h7.6"/>
<path d="M105.6 39.7v5.1h38.1v-5.1M110.7 34.6h5.1M120.9 37.2v7.6M133.6 39.7v5.1M143.7 29.6h2.6M146.3 24.5h-17.8v22.8M146.3 27.1h-12.7v2.5M166.6 29.6h12.7v2.5M166.6 24.5h2.5M197.1 20.4v14.2M197.1 32.1h10.1M202.1 32.1v2.5"/>
<path d="M204.7 32.1v2.5h2.5M207.2 37.2v7.6h-27.9v-2.5M232.6 29.6v2.5h-5.1M108.2 49.9h10.1v5.1h12.7v17.7h-2.5M108.2 55h7.6v2.5h12.7v12.7h-5.1M108.2 57.5h5.1M197.1 42.3v2.5M202.1 42.3v2.5M67.5 77.8v12.7h2.6M82.8 67.7v10.1h5.1M85.3 72.7h2.6M87.9 67.7h-10.2v2.5"/>
<path d="M113.3 77.8h12.6v5.1M113.3 72.7h7.6M113.3 70.2h2.5M133.6 75.3h-15.3v5.1h-5M171.7 72.7h-2.6v10.2M171.7 65.1h-28v76.2h-20.3M171.7 67.7h-25.4v71.1h-22.9M67.5 82.9h2.6M80.2 82.9h7.7M80.2 90.5h2.6M85.3 82.9v10.2h45.7v17.7h-7.6M87.9 85.4h-5.1v10.2h45.7v12.7h-5.1"/>
<path d="M113.3 82.9h5M123.4 82.9h7.6M169.1 80.4h12.7M197.1 98.1v22.9h7.6M199.6 95.6h2.5v5.1h2.6M47.2 113.4h5.1M52.3 110.8h-5.1v30.5M62.5 110.8h5M65 110.8v2.6h-2.5M123.4 118.5h5.1M123.4 113.4h5.1M123.4 105.8h2.5"/>
<path d="M123.4 115.9h5.1M176.7 118.5h28M181.8 108.3v2.5h22.9M186.9 113.4h-5.1v15.2h22.9M186.9 103.2h-5.1v2.6h22.9M189.4 108.3h15.3M194.5 113.4h10.2M194.5 103.2h10.2M47.2 123.5h5.1M47.2 126.1h5.1M47.2 138.8h5.1M47.2 136.2h5.1"/>
<path d="M62.5 123.5h5M62.5 136.2h5M65 123.5v2.6h-2.5M65 136.2v2.6h-2.5M123.4 123.5h30.5v7.6h50.8M123.4 126.1h5.1M123.4 136.2h7.4M123.4 133.7h4.8M123.4 121h5.1M123.4 131.1h2.5M181.8 123.5h22.9M181.8 126.1h22.9"/>
<path d="M197.1 133.7h7.6M204.7 136.2h-50.8v17.8h-30.5M59.9 159.1v3.5M70.1 154h7.6M70.1 156.5h7.6M123.4 143.8h5.1M123.4 146.4h5.1M123.4 148.9h5.1M123.4 159.1h2.5M204.7 143.8h-48.3v12.7h-33M204.7 146.4h-45.7v5.1h-35.6M47.2 171.8v2.5"/>
<path d="M54.8 174.3h10.2M59.9 172.8v1.5M77.7 161.6h-30.5v2.6M77.7 169.2h-7.6v5.1M77.7 166.7h-12.7v10.2M82.8 179.4h-2.6v10.2h12.7M123.4 164.2h2.5M123.4 166.7h2.5M123.4 169.2h2.5M123.4 161.6h2.5M174.2 166.7h10.2M174.2 169.2h2.5"/>
<path d="M174.2 171.8h30.5M174.2 174.3h30.5M184.4 169.2h20.3M192 164.2h-17.8v12.7M192 166.7h12.7M202.1 164.2h2.6M65 184.5v2.5M70.1 184.5v2.5M80.2 197.2h12.7M80.2 184.5h2.6M118.3 181.9h5.1v2.6"/>
</g>
<g fill="#008000" stroke="#008000" stroke-width=".21">
<circle cx="80.2" cy="197.2" r=".51"/>
<circle cx="181.8" cy="118.5" r=".51"/>
<circle cx="181.8" cy="123.5" r=".51"/>
<circle cx="181.8" cy="126.1" r=".51"/>
<circle cx="174.2" cy="166.7" r=".51"/>
<circle cx="174.2" cy="169.2" r=".51"/>
<circle cx="174.2" cy="171.8" r=".51"/>
<circle cx="174.2" cy="174.3" r=".51"/>
<circle cx="125.9" cy="82.9" r=".51"/>
<circle cx="176.7" cy="80.4" r=".51"/>
<circle cx="179.3" cy="80.4" r=".51"/>
<circle cx="174.2" cy="80.4" r=".51"/>
<circle cx="169.1" cy="80.4" r=".51"/>
<circle cx="207.2" cy="44.8" r=".51"/>
<circle cx="197.1" cy="44.8" r=".51"/>
<circle cx="202.1" cy="44.8" r=".51"/>
<circle cx="128.5" cy="44.8" r=".51"/>
<circle cx="133.6" cy="44.8" r=".51"/>
<circle cx="120.9" cy="44.8" r=".51"/>
<circle cx="47.2" cy="113.4" r=".51"/>
<circle cx="47.2" cy="123.5" r=".51"/>
<circle cx="47.2" cy="126.1" r=".51"/>
<circle cx="47.2" cy="136.2" r=".51"/>
<circle cx="47.2" cy="138.8" r=".51"/>
<circle cx="82.8" cy="67.7" r=".51"/>
<circle cx="65" cy="174.3" r=".51"/>
<circle cx="59.9" cy="174.3" r=".51"/>
<circle cx="80.2" cy="189.6" r=".51"/>
<circle cx="80.2" cy="184.5" r=".51"/>
<circle cx="80.2" cy="179.4" r=".51"/>
<circle cx="197.1" cy="113.4" r=".51"/>
<circle cx="131" cy="75.3" r=".51"/>
<circle cx="59.9" cy="161.6" r=".51"/>
<circle cx="67.5" cy="82.9" r=".51"/>
<circle cx="82.8" cy="90.5" r=".51"/>
<circle cx="85.3" cy="82.9" r=".51"/>
<circle cx="105.6" cy="24.5" r=".51"/>
<circle cx="143.7" cy="29.6" r=".51"/>
<circle cx="143.7" cy="6.7" r=".51"/>
<circle cx="128.5" cy="6.7" r=".51"/>
<circle cx="174.2" cy="16.9" r=".51"/>
<circle cx="174.2" cy="29.6" r=".51"/>
<circle cx="179.3" cy="6.7" r=".51"/>
<circle cx="65" cy="110.8" r=".51"/>
<circle cx="65" cy="123.5" r=".51"/>
<circle cx="65" cy="136.2" r=".51"/>
<circle cx="204.7" cy="32.1" r=".51"/>
<circle cx="202.1" cy="32.1" r=".51"/>
<circle cx="197.1" cy="32.1" r=".51"/>
<circle cx="120.9" cy="22" r=".51"/>
</g>
<text font-size="3.6" fill="#800000" x="218.6" y="107">128x64 OLED</text>
<g font-size="3.5">
<text x="0" y="208.9">05-Dec-18</text>
<text x="17.3" y="208.9">01:30 D:\Eagle\projects\rda5807m\rda5708m.sch (Sheet: 1/1)</text>
</g>
<g font-size="2.5" fill="#505050">
<text x="96.3" y="23.7">PB0</text>
<text x="152.5" y="21.2">MCP73831</text>
<text x="167.9" y="23.7">PA8</text>
<text x="203.4" y="19.8" transform="rotate(-90 203.4 19.8)">S4</text>
<text x="209.8" y="28.3">U2</text>
<text x="161.1" y="34.4">U1</text>
<text x="110.7" y="37.2">PA10</text>
<text x="209.8" y="42.3">TPS73033</text>
<text x="90.4" y="63.9">U3</text>
<text x="113.8" y="89.8">32768Hz</text>
<text x="115.6" y="85.7">Z1</text>
<text x="90.4" y="90.5">RDA5807M</text>
<text x="95.5" y="100.7">U4MCU</text>
<text x="54.8" y="104.5">S1</text>
<text x="67.5" y="110.8">BTN1</text>
<text x="126" y="113.4">BTN3</text>
<text x="217.4" y="113.4">Controller:</text>
<text x="235.1" y="113.4">SSD1306</text>
<text x="54.8" y="117.2">S2</text>
<text x="126" y="118.5">BTN1</text>
<text x="126" y="115.9">BTN2</text>
<text x="217.4" y="115.9">VDD:</text>
<text x="235.1" y="115.9">2.8-3.3V</text>
<text x="67.5" y="123.5">BTN2</text>
<text x="225.6" y="121">I2C</text>
<text x="226.9" y="124.2">0</text>
<text x="233.9" y="121">SPI3</text>
<text x="235.1" y="124.2">1</text>
<text x="241.5" y="121">SPI4</text>
<text x="242.8" y="124.2">0</text>
<text x="54.8" y="129.9">S3</text>
<text x="126" y="126.1">PB0</text>
<text x="127" y="129.9">SWCLK</text>
<text x="226.9" y="129.3">0</text>
<text x="226.9" y="126.7">1</text>
<text x="235.1" y="126.7">0</text>
<text x="235.1" y="129.3">0</text>
<text x="242.8" y="126.7">0</text>
<text x="242.8" y="129.3">0</text>
<text x="67.5" y="136.2">BTN3</text>
<text x="129.5" y="132.4">SWDIO</text>
<text x="197.1" y="133.7">RST</text>
<text x="126.5" y="143.6">PA10</text>
<text x="126.5" y="146.1">PA9</text>
<text x="126.5" y="148.7">PA8</text>
<text x="239" y="147">Connect</text>
<text x="239" y="149.6">for I2C</text>
<text x="69.6" y="153.3">PC14</text>
<text x="70.1" y="159.1">PC15</text>
<text x="53" y="173.6">RST</text>
<text x="95.5" y="174.3">STM32L052K8U</text>
</g>
<g font-size="2.1" fill="#505050">
<text x="120.5" y="29.2" transform="rotate(-90 120.5 29.2)">3</text>
<text x="147.3" y="29.2">3</text>
<text x="147.3" y="26.7">5</text>
<text x="147.3" y="24.1">2</text>
<text x="151.1" y="27.8">PROG</text>
<text x="151.1" y="25.3">VSS</text>
<text x="156.7" y="25.3">STAT</text>
<text x="164.4" y="29.2">4</text>
<text x="164.4" y="24.1">1</text>
<text x="116.8" y="34.3">1</text>
<text x="151.1" y="30.3">VBAT</text>
<text x="158.2" y="30.3">VIN</text>
<text x="208.2" y="31.8">1</text>
<text x="208.2" y="34.3">3</text>
<text x="212.1" y="32.9">IN</text>
<text x="212.1" y="35.4">EN</text>
<text x="218.5" y="32.9">OUT</text>
<text x="225.3" y="31.8">5</text>
<text x="120.5" y="36.2" transform="rotate(-90 120.5 36.2)">2</text>
<text x="208.2" y="36.8">2</text>
<text x="212.1" y="38">GND</text>
<text x="219.9" y="38">NC</text>
<text x="225.3" y="36.8">4</text>
<text x="106" y="49.5">3</text>
<text x="106" y="57.2">1</text>
<text x="106" y="54.6">2</text>
<text x="181.6" y="63.4">1</text>
<text x="181.6" y="65.9">2</text>
<text x="88.9" y="67.3">1</text>
<text x="92.7" y="68.4">GND</text>
<text x="103.2" y="71">LOUT</text>
<text x="111.1" y="69.9">10</text>
<text x="181.6" y="68.4">3</text>
<text x="181.6" y="71">4</text>
<text x="88.9" y="72.4">2</text>
<text x="88.9" y="77.5">3</text>
<text x="92.7" y="73.5">FMIN</text>
<text x="102.9" y="73.5">ROUT</text>
<text x="111.1" y="77.5">8</text>
<text x="111.1" y="72.4">9</text>
<text x="181.6" y="73.5">5</text>
<text x="88.9" y="82.6">4</text>
<text x="92.7" y="78.6">GND</text>
<text x="92.7" y="83.7">SCLK</text>
<text x="103.4" y="83.7">RCLK</text>
<text x="104.1" y="78.6">GND</text>
<text x="104.2" y="81.1">VDD</text>
<text x="111.1" y="82.6">6</text>
<text x="111.1" y="80">7</text>
<text x="88.9" y="85.1">5</text>
<text x="92.7" y="86.2">SDIO</text>
<text x="205.7" y="100.3">1</text>
<text x="209.6" y="101.4">NC(GND)</text>
<text x="112.4" y="106.5">PB8</text>
<text x="120.7" y="107.9">30</text>
<text x="120.7" y="105.4">32</text>
<text x="205.7" y="102.9">2</text>
<text x="205.7" y="105.4">3</text>
<text x="205.7" y="107.9">4</text>
<text x="209.6" y="104">C2P</text>
<text x="209.6" y="106.5">C2N</text>
<text x="53.3" y="110.5">1</text>
<text x="53.3" y="113">2</text>
<text x="60.3" y="110.5">3</text>
<text x="60.3" y="113">4</text>
<text x="112.4" y="111.6">PB6</text>
<text x="112.4" y="109.1">PB7</text>
<text x="120.7" y="113">28</text>
<text x="120.7" y="110.5">29</text>
<text x="205.7" y="110.5">5</text>
<text x="205.7" y="113">6</text>
<text x="209.6" y="109.1">C1P</text>
<text x="209.6" y="111.6">C1N</text>
<text x="112.4" y="119.2">PB3</text>
<text x="112.4" y="116.7">PB4</text>
<text x="112.4" y="114.1">PB5</text>
<text x="120.7" y="118.1">26</text>
<text x="120.7" y="115.6">27</text>
<text x="205.7" y="115.6">7</text>
<text x="205.7" y="118.1">8</text>
<text x="209.6" y="114.1">VBAT</text>
<text x="209.6" y="116.7">NC</text>
<text x="209.6" y="119.2">VSS</text>
<text x="53.3" y="123.2">1</text>
<text x="53.3" y="125.7">2</text>
<text x="60.3" y="123.2">3</text>
<text x="60.3" y="125.7">4</text>
<text x="112.4" y="124.3">PB1</text>
<text x="112.4" y="121.8">PB2</text>
<text x="120.7" y="125.7">14</text>
<text x="120.7" y="123.2">15</text>
<text x="120.7" y="120.6">16</text>
<text x="204.5" y="123.2">10</text>
<text x="204.5" y="125.7">11</text>
<text x="205.7" y="120.6">9</text>
<text x="209.6" y="121.8">VDD</text>
<text x="209.6" y="124.3">BS0</text>
<text x="111.2" y="131.9">PA15</text>
<text x="112.4" y="126.8">PB0</text>
<text x="120.7" y="130.8">25</text>
<text x="204.5" y="128.3">12</text>
<text x="204.5" y="130.8">13</text>
<text x="209.6" y="126.8">BS1</text>
<text x="209.6" y="129.4">BS2</text>
<text x="209.6" y="131.9">/CS</text>
<text x="53.3" y="135.9">1</text>
<text x="60.3" y="135.9">3</text>
<text x="111.2" y="137">PA13</text>
<text x="111.2" y="134.5">PA14</text>
<text x="120.7" y="135.9">23</text>
<text x="120.7" y="133.3">24</text>
<text x="204.5" y="133.3">14</text>
<text x="204.5" y="135.9">15</text>
<text x="209.6" y="134.5">/RES</text>
<text x="209.6" y="137">DC/I2C_SA0</text>
<text x="53.3" y="138.4">2</text>
<text x="60.3" y="138.4">4</text>
<text x="111.2" y="142.1">PA11</text>
<text x="111.2" y="139.5">PA12</text>
<text x="120.7" y="143.5">20</text>
<text x="120.7" y="141">21</text>
<text x="120.7" y="138.4">22</text>
<text x="204.5" y="138.4">16</text>
<text x="204.5" y="141">17</text>
<text x="204.5" y="143.5">18</text>
<text x="209.6" y="139.5">R/W</text>
<text x="209.6" y="142.1">E/RD</text>
<text x="111.2" y="144.6">PA10</text>
<text x="112.4" y="147.2">PA9</text>
<text x="112.4" y="149.7">PA8</text>
<text x="120.7" y="146">19</text>
<text x="120.7" y="148.6">18</text>
<text x="204.5" y="146">19</text>
<text x="204.5" y="148.6">20</text>
<text x="209.6" y="144.6">D0/SPI_SCLK/I2C_SCK</text>
<text x="209.6" y="147.2">D1/SPI_SDIN/I2C_SDA</text>
<text x="209.6" y="149.7">D2/I2C_SDA</text>
<text x="79.3" y="153.7">2</text>
<text x="85.1" y="154.8">PC14-OSC_IN</text>
<text x="112.4" y="154.8">PA6</text>
<text x="112.4" y="152.2">PA7</text>
<text x="120.7" y="153.7">12</text>
<text x="120.7" y="151.1">13</text>
<text x="204.5" y="151.1">21</text>
<text x="204.5" y="153.7">22</text>
<text x="209.6" y="152.2">D3</text>
<text x="209.6" y="154.8">D4</text>
<text x="79.3" y="161.3">5</text>
<text x="79.3" y="156.2">3</text>
<text x="85.1" y="157.3">PC15-OSC_OUT</text>
<text x="112.4" y="159.9">PA4</text>
<text x="112.4" y="157.3">PA5</text>
<text x="120.7" y="161.3">9</text>
<text x="120.7" y="158.7">10</text>
<text x="120.7" y="156.2">11</text>
<text x="204.5" y="156.2">23</text>
<text x="204.5" y="158.7">24</text>
<text x="204.5" y="161.3">25</text>
<text x="209.6" y="157.3">D5</text>
<text x="209.6" y="159.9">D6</text>
<text x="79.3" y="166.4">4</text>
<text x="85.1" y="162.4">VDDA</text>
<text x="85.1" y="167.5">NRST</text>
<text x="112.4" y="167.5">PA1</text>
<text x="112.4" y="164.9">PA2</text>
<text x="112.4" y="162.4">PA3</text>
<text x="120.7" y="166.4">7</text>
<text x="120.7" y="163.8">8</text>
<text x="204.5" y="163.8">26</text>
<text x="204.5" y="166.4">27</text>
<text x="209.6" y="162.4">D7</text>
<text x="209.6" y="164.9">IREF</text>
<text x="209.6" y="167.5">VCOMH</text>
<text x="78.1" y="168.9">31</text>
<text x="85.1" y="170">BOOT0</text>
<text x="112.4" y="170">PA0</text>
<text x="120.7" y="168.9">6</text>
<text x="204.5" y="168.9">28</text>
<text x="204.5" y="171.4">29</text>
<text x="204.5" y="174">30</text>
<text x="209.6" y="170">VCC</text>
<text x="209.6" y="172.6">VLSS</text>
<text x="84.4" y="179.1">1</text>
<text x="209.6" y="175.1">NC(GND)</text>
<text x="83.2" y="184.1">17</text>
<text x="90.2" y="185.2">VDD</text>
<text x="90.2" y="180.2">VDD</text>
<text x="107.3" y="182.7">VSS</text>
<text x="115.6" y="181.6">VSS</text>
</g>
<g font-size="1.8" fill="#505050">
<text x="113.5" y="3.8">T1 IRLML5203</text>
<text x="171.9" y="3.8">T3</text>
<text x="231.1" y="26">3.3V</text>
<text x="123.4" y="31.5">T2</text>
<text x="127" y="52.4">GND</text>
<text x="205.7" y="49.9">GND</text>
<text x="95.5" y="59.8">CN1</text>
<text x="111.7" y="62.6">GND</text>
<text x="66" y="74.3">3.3V</text>
<text x="76.2" y="75.3">GND</text>
<text x="138.4" y="77.3" transform="rotate(-90 138.4 77.3)">3.3V</text>
<text x="124.4" y="88">GND</text>
<text x="167.6" y="88">GND</text>
<text x="195.5" y="94.6">3.3V</text>
<text x="198.1" y="100.7">GND</text>
<text x="175.2" y="123.5">GND</text>
<text x="45.7" y="146.4">GND</text>
<text x="58.4" y="155.5">3.3V</text>
<text x="45.7" y="179.4">GND</text>
<text x="78.7" y="175.9">3.3V</text>
<text x="172.7" y="181.9">GND</text>
<text x="121.9" y="189.6">GND</text>
<text x="63.5" y="192.1">GND</text>
<text x="68.6" y="192.1">GND</text>
<text x="78.7" y="202.3">GND</text>
</g>
<g font-size="1.8" fill="#800000">
<text x="144.9" y="35.9">+</text>
<text x="144.9" y="39">-</text>
</g>
</svg>
